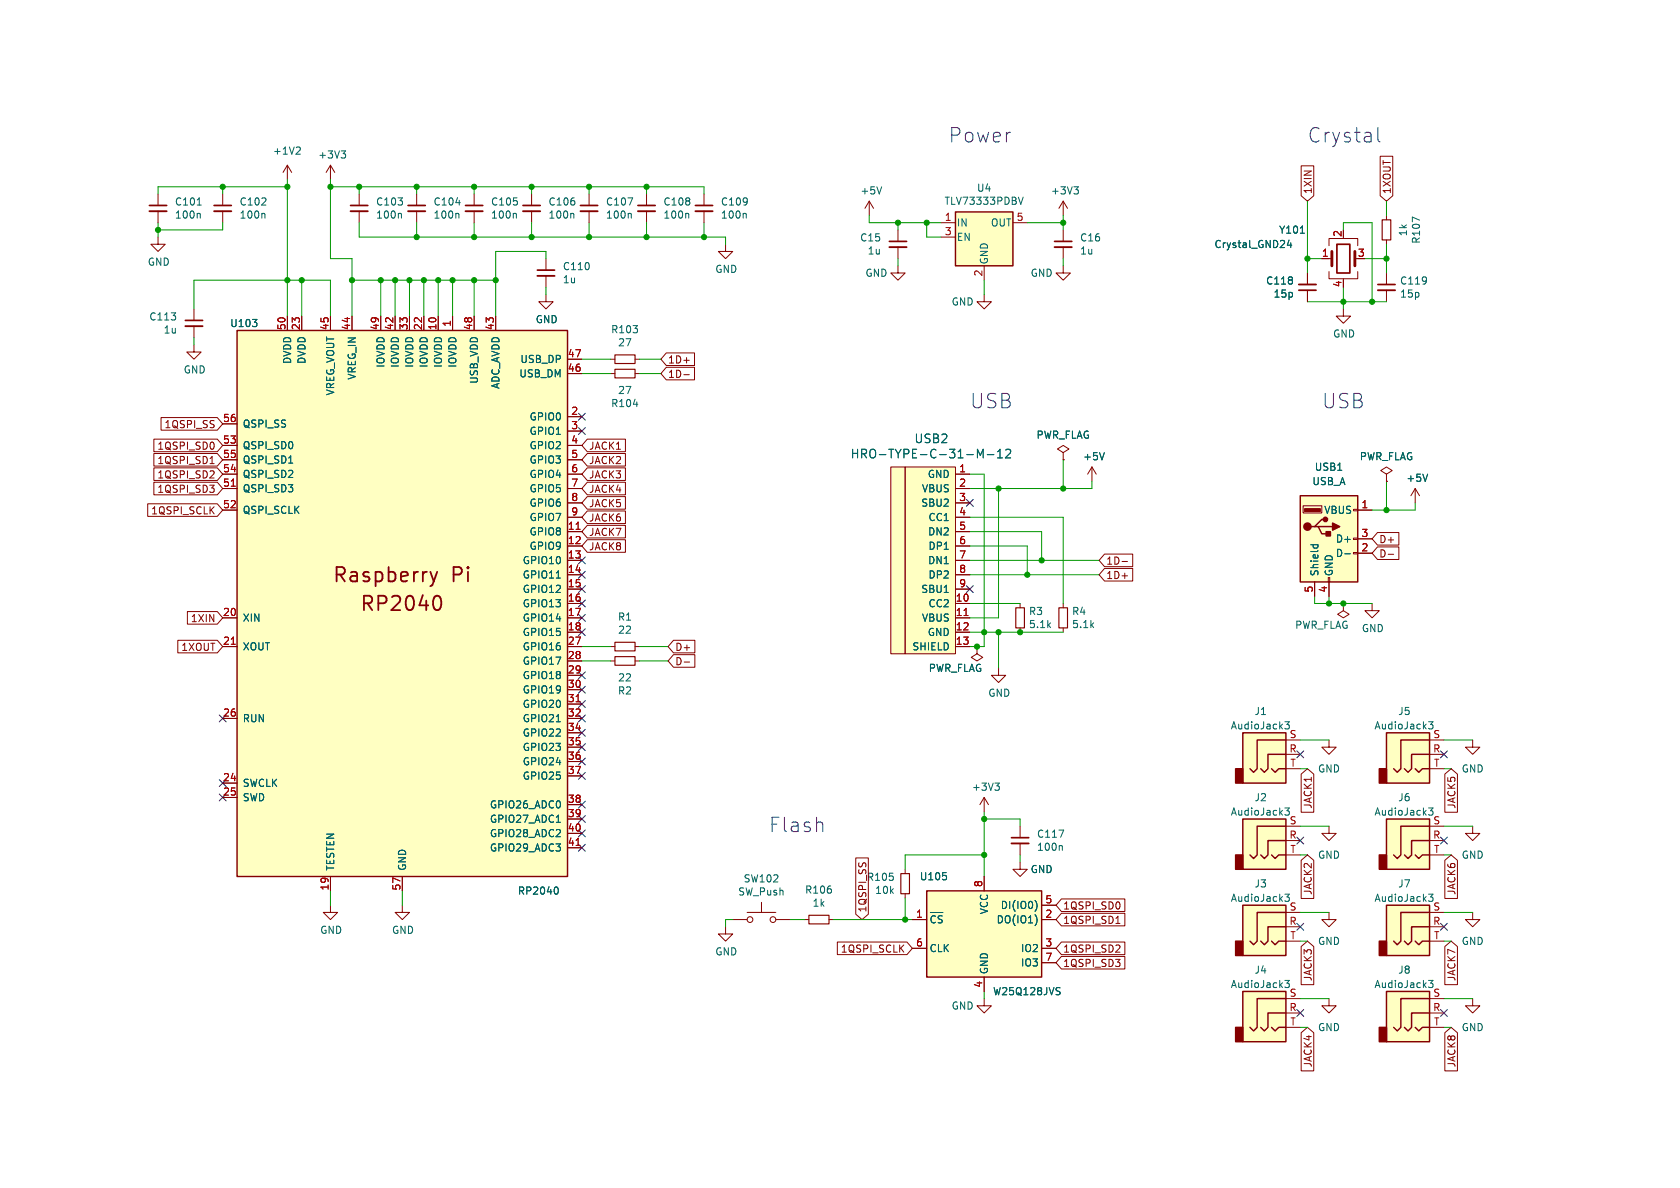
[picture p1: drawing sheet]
<svg xmlns="http://www.w3.org/2000/svg" width="297mm" height="210mm" viewBox="0 0 297 210" stroke-linecap="round" stroke-linejoin="round" font-family="sans-serif">
<g fill="none" stroke="#840000" stroke-width=".33">
<path d="M26.4 37.3h3.1M37.8 37.3h3.1M62 37.3h3M72.1 37.3h3.1M82.3 37.3h3M92.5 37.3h3M102.6 37.3h3.1M112.8 37.3h3M122.9 37.3h3.1M32.8 57.7h3M95 48.8h3M157.2 43.7h3.1"/>
<path d="M186.4 43.7h3.1M229.6 50.3h3.1M243.6 51.3h3M178.8 149.1h3.1"/>
</g>
<g fill="none" stroke="#840000" stroke-width=".3">
<path d="M26.4 36.3h3.1M37.8 36.3h3.1M62 36.3h3M72.1 36.3h3.1M82.3 36.3h3M92.5 36.3h3M102.6 36.3h3.1M112.8 36.3h3M122.9 36.3h3.1M32.8 56.6h3M95 47.8h3M157.2 42.7h3.1"/>
<path d="M186.4 42.7h3.1M229.6 51.3h3.1M236.3 43.2h2.3v5.1h-2.3zM243.6 50.3h3M178.8 148.1h3.1"/>
</g>
<g fill="none" stroke="#840000" stroke-width=".18">
<path d="M27.9 34.3v2M27.9 37.3v2.1M39.4 34.3v2M39.4 37.3v2.1M50.8 29.2l-.8 1.3M50.8 29.2v2.6M50.8 29.2l.8 1.3M58.4 29.2l-.7 1.3M58.4 29.2v2.6M58.4 29.2l.8 1.3M63.5 34.3v2M63.5 37.3v2.1"/>
<path d="M73.7 34.3v2M73.7 37.3v2.1M83.8 34.3v2M83.8 37.3v2.1M94 34.3v2M94 37.3v2.1M104.1 34.3v2M104.1 37.3v2.1M114.3 34.3v2M114.3 37.3v2.1M124.5 34.3v2M124.5 37.3v2.1"/>
<path d="M153.7 35.6l-.8 1.2M153.7 35.6v2.5M153.7 35.6l.7 1.2M166.4 39.4h2.5M179.1 39.4h2.5M188 35.6v2.5M188 35.6l-.8 1.2M188 35.6l.7 1.2M230 29.3h2.3v5.3l-1.2 1-1.1-1zM244 27.6h2.2v7l-1.1 1-1.1-1zM245.1 38.1v.8M27.9 41.9v1.3h1.3l-1.3 1.3-1.2-1.3h1.2"/>
<path d="M34.3 54.6v2M34.3 57.7v2M50.8 55.9v2.5M53.3 55.9v2.5M58.4 55.9v2.5M62.2 55.9v2.5M67.3 55.9v2.5M69.8 55.9v2.5M72.4 55.9v2.5M74.9 55.9v2.5M77.5 55.9v2.5M80 55.9v2.5"/>
<path d="M83.8 55.9v2.5M87.6 55.9v2.5M96.5 52.1v1.2h1.3l-1.3 1.3-1.3-1.3h1.3M96.5 45.7v2.1M96.5 48.8v2M128.3 43.2v1.3h1.2l-1.2 1.2-1.3-1.2h1.3M158.7 47v1.3h1.3l-1.3 1.2-1.2-1.2h1.2M158.7 40.6v2.1M158.7 43.7v2M166.4 41.9h2.5M174 52.1v1.2h1.3l-1.3 1.3-1.3-1.3h1.3M174 47v2.5"/>
<path d="M188 47v1.3h1.2l-1.2 1.2-1.3-1.2h1.3M188 40.6v2.1M188 43.7v2M231.1 48.3v2M231.1 51.3v2M233.7 45.7h1.8M234.9 48v1.3h5.1v-1.3M234.9 43.4v-1.2h5.1v1.2M237.5 54.6v1.3h1.3l-1.3 1.3-1.3-1.3h1.3M237.5 49.3v.2M245.1 42.4v.8M245.1 48.3v2"/>
<path d="M245.1 51.3v2M27.2 77.6h11.2l1 1.1-1 1.2h-11.2zM28.5 73.8h9.9l1 1.1-1 1.1h-9.9zM34.3 61v1.2h1.3l-1.3 1.3-1.3-1.3h1.3M39.4 78.7h2.5M39.4 74.9h2.5M100.3 66h2.6M100.3 63.5h2.6M100.3 73.7h2.6M100.3 76.2h2.6M100.3 78.7h2.6M103.8 77.6h6.8v2.3h-6.8l-.9-1.2z"/>
<path d="M107.9 66h.8M107.9 63.5h.8M112.3 66h.7M112.3 63.5h.7M117.8 64.9h5v2.3h-5l-1-1.2zM117.8 62.4h5v2.2h-5l-1-1.1zM120.9 66.2h1M26.1 89.1h12.3l1 1.1-1 1.1h-12.3zM27.2 80.2h11.2l1 1.1-1 1.1h-11.2zM27.2 85.2h11.2l1 1.2-1 1.1h-11.2zM27.2 82.7h11.2l1 1.1-1 1.1h-11.2zM37.1 82h.8"/>
<path d="M39.4 90.2h2.5M39.4 81.3h2.5M39.4 86.4h2.5M39.4 83.8h2.5M100.3 94h2.6M100.3 96.5h2.6M100.3 99.1h2.6M100.3 81.3h2.6M100.3 86.4h2.6M100.3 83.8h2.6M100.3 88.9h2.6M100.3 91.4h2.6"/>
<path d="M103.8 80.2h6.8v2.2h-6.8l-.9-1.1zM103.8 95.4h6.8v2.2h-6.8l-.9-1.1zM103.8 85.2h6.8v2.3h-6.8l-.9-1.1zM103.8 87.8h6.8v2.2h-6.8l-.9-1.1zM103.8 90.3h6.8v2.3h-6.8l-.9-1.2zM103.8 92.9h6.8v2.2h-6.8l-.9-1.1zM103.8 82.7h6.8v2.2h-6.8l-.9-1.1zM157.5 82.6h2.5v33h-2.5zM160 82.6h8.9v33h-8.9zM168.9 94h2.5M168.9 96.5h2.5M168.9 99.1h2.5"/>
<path d="M168.9 86.4h2.5M168.9 83.8h2.5M168.9 88.9h2.5M168.9 91.4h2.5M188 80l1-.6-1-.7-1.1 .7 1.1 .6v1.3M188 81.3h.1M193 82.6l-.7 1.2M193 82.6v2.5M193 82.6l.8 1.2M195.3 97.9h5v2.3h-5l-1-1.1zM198.4 99.3h.9M230.4 89.4h3.3v1.3h-3.3z"/>
<path d="M239.3 97.7h.7v.2h-.7zM239.3 95.1h.7v.3h-.7zM239.3 90h.7v.3h-.7zM240 90.2h2.6M240 97.8h2.6M240 95.3h2.6M243.5 94.1h3.8v2.3h-3.8l-.9-1.1zM243.5 96.7h3.8v2.2h-3.8l-.9-1.1zM245.1 83.8l1-.6-1-.6-1 .6 1 .6v1.3M245.1 85.1h.1M245.4 98h1M250.2 86.4l-.8 1.2"/>
<path d="M250.2 86.4v2.5M250.2 86.4l.8 1.2M31.4 113.2h7l1 1.1-1 1.1h-7zM33.1 108.1h5.3l1 1.1-1 1.1h-5.3zM39.4 114.3h2.5M39.4 109.2h2.5M100.3 114.3h2.6M100.3 101.6h2.6M100.3 104.1h2.6M100.3 106.7h2.6M100.3 109.2h2.6M100.3 111.8h2.6"/>
<path d="M100.3 116.8h2.6M100.3 119.4h2.6M107.9 114.3h.8M107.9 116.8h.8M112.3 114.3h.7M112.3 116.8h.7M119.1 113.2h3.7v2.2h-3.7l-1-1.1zM119.1 115.7h3.7v2.3h-3.7l-1-1.2zM121 117h.9M168.9 114.3h2.5M168.9 101.6h2.5M168.9 104.1h2.5"/>
<path d="M168.9 106.7h2.5M168.9 109.2h2.5M168.9 111.8h2.5M172.7 114.3v1.3l1 .6-1 .6-1-.6 1-.6M172.7 114.3h.1M176.5 118.1v1.3h1.3l-1.3 1.3-1.2-1.3h1.2M180.3 106.7v.7M180.3 111v.8M188 106.7v.7M188 111v.8M195.3 100.5h5v2.2h-5l-1-1.1zM232.4 102.9v2.5"/>
<path d="M234.8 102.1h.3v.8h-.3zM234.9 102.9v2.5M237.5 106.7v1.3l1 .6-1 .6-1-.6 1-.6M237.5 106.7h.1M242.6 106.7v1.3h1.2l-1.2 1.2-1.3-1.2h1.3M39.4 138.4h2.5M39.4 127h2.5M100.3 127h2.6M100.3 121.9h2.6M100.3 124.5h2.6M100.3 129.5h2.6M100.3 132.1h2.6"/>
<path d="M100.3 134.6h2.6M100.3 137.2h2.6M227.3 133.4h2.6M227.3 130.8h2.6M227.3 135.9h2.6M230 136.8l1.1-.9 1.2 .9v6.8h-2.3zM234.9 130.8v1.3h1.3l-1.3 1.3-1.2-1.3h1.2M252.7 133.4h2.6M252.7 130.8h2.6M252.7 135.9h2.6M255.4 136.8l1.1-.9 1.2 .9v6.8h-2.3zM260.3 130.8v1.3h1.3l-1.3 1.3-1.2-1.3h1.2"/>
<path d="M39.4 141h2.5M58.4 154.9v2.6M71.1 154.9v2.6M100.3 142.2h2.6M100.3 144.8h2.6M100.3 147.3h2.6M100.3 149.9h2.6M134.6 159.5v1.8M151.3 151.7h2.2v9.9l-1.1 1-1.1-1zM160 153.7v.7M160 158v.8M174 141v2.5"/>
<path d="M174 154.9v2.6M174 141l-.8 1.2M174 141l.8 1.2M180.3 152.4v1.3h1.3l-1.3 1.2-1.2-1.2h1.2M180.3 146.1v2M180.3 149.1v2M187.6 158.9h11.3v2.2h-11.3l-.9-1.1zM227.3 148.6h2.6M227.3 146.1h2.6M227.3 151.1h2.6M230 152.1l1.1-1 1.2 1v6.7h-2.3zM234.9 146.1v1.2h1.3l-1.3 1.3-1.2-1.3h1.2"/>
<path d="M252.7 148.6h2.6M252.7 146.1h2.6M252.7 151.1h2.6M255.4 152.1l1.1-1 1.2 1v6.7h-2.3zM260.3 146.1v1.2h1.3l-1.3 1.3-1.2-1.3h1.2M58.4 160v1.3h1.3l-1.3 1.3-1.3-1.3h1.3M71.1 160v1.3h1.3l-1.3 1.3-1.3-1.3h1.3M128.3 163.8v1.3h1.2l-1.2 1.3-1.3-1.3h1.3M129.5 162.6h2.6M132.1 161.3h5.1M137.2 162.6h2.5M142.2 162.6h.8"/>
<path d="M146.6 162.6h.7M148 166.5h12.3l1 1.1-1 1.2h-12.3zM161.3 162.6h2.5M161.3 167.6h2.5M174 176.5v1.3h1.3l-1.3 1.3-1.3-1.3h1.3M174 172.7v2.6M184.1 162.6h2.6M184.1 167.6h2.6M184.1 160h2.6M184.1 170.2h2.6M187.6 166.5h11.3v2.3h-11.3l-.9-1.2zM187.6 161.4h11.3v2.3h-11.3l-.9-1.1z"/>
<path d="M187.6 169.1h11.3v2.2h-11.3l-.9-1.1zM197.3 163.2h.7M227.3 163.8h2.6M227.3 161.3h2.6M227.3 166.4h2.6M227.3 179.1h2.6M227.3 176.5h2.6M230 167.3l1.1-.9 1.2 .9v6.8h-2.3zM234.9 161.3v1.3h1.3l-1.3 1.2-1.2-1.2h1.2M234.9 176.5v1.3h1.3l-1.3 1.3-1.2-1.3h1.2M252.7 163.8h2.6M252.7 161.3h2.6"/>
<path d="M252.7 166.4h2.6M252.7 179.1h2.6M252.7 176.5h2.6M255.4 167.3l1.1-.9 1.2 .9v6.8h-2.3zM260.3 176.5v1.3h1.3l-1.3 1.3-1.2-1.3h1.2M260.3 161.3v1.3h1.3l-1.3 1.2-1.2-1.2h1.2M227.3 181.6h2.6M230 182.6l1.1-1 1.2 1v6.7h-2.3zM252.7 181.6h2.6M255.4 182.6l1.1-1 1.2 1v6.7h-2.3z"/>
<circle cx="132.6" cy="162.6" r=".51"/>
<circle cx="136.7" cy="162.6" r=".51"/>
</g>
<g fill="#ffffc2" stroke="#ffffc2" stroke-width=".18">
<path d="M219.7 160h7.6v8.9h-7.6z"/>
<path d="M229.9 87.6h10.1v15.3h-10.1z"/>
<path d="M219.7 175.3h7.6v8.9h-7.6z"/>
<path d="M245.1 175.3h7.6v8.9h-7.6z"/>
<path d="M245.1 129.5h7.6v8.9h-7.6z"/>
<path d="M219.7 129.5h7.6v8.9h-7.6z"/>
<path d="M219.7 144.8h7.6v8.9h-7.6z"/>
<path d="M163.8 157.5h20.3v15.2h-20.3z"/>
<path d="M41.9 58.4h58.4v96.5h-58.4z"/>
<path d="M168.9 37.5h10.2v9.5h-10.2z"/>
<path d="M157.5 82.6h2.5v33h-2.5z"/>
<path d="M160 82.6h8.9v33h-8.9z"/>
<path d="M245.1 144.8h7.6v8.9h-7.6z"/>
<path d="M245.1 160h7.6v8.9h-7.6z"/>
</g>
<g fill="#840000" stroke="#840000" stroke-width=".25">
<path d="M218.4 166.4h1.3v2.5h-1.3z"/>
<path d="M235.6 92.5l1.3 .6-1.3 .6z"/>
<path d="M234.4 94h.8v.7h-.8z"/>
<path d="M218.4 181.6h1.3v2.6h-1.3z"/>
<path d="M243.8 181.6h1.3v2.6h-1.3z"/>
<path d="M243.8 135.9h1.3v2.5h-1.3z"/>
<path d="M218.4 135.9h1.3v2.5h-1.3z"/>
<path d="M218.4 151.1h1.3v2.6h-1.3z"/>
<path d="M243.8 151.1h1.3v2.6h-1.3z"/>
<path d="M243.8 166.4h1.3v2.5h-1.3z"/>
<circle cx="231.1" cy="93.1" r=".63"/>
<circle cx="234.3" cy="91.8" r=".38"/>
</g>
<g fill="none" stroke="#840000" stroke-width=".25">
<path d="M168.9 37.5h10.2v9.5h-10.2zM41.9 58.4h58.4v96.5h-58.4zM229.9 87.6h10.1v15.3h-10.1zM232.4 93.1h.6l.7 1.3h1.2M233 93.1h2.6M234.3 91.8h-.6l-1.3 1.3h-.6M219.7 129.5h7.6v8.9h-7.6zM224.8 135.9l.6 .6 .7-.6h1.2M227.3 133.4h-3.1v2.5l-.7 .6-.6-.6M227.3 130.8h-5.1v5.1l-.6 .6-.6-.6M245.1 129.5h7.6v8.9h-7.6zM250.2 135.9l.6 .6 .7-.6h1.2"/>
<path d="M252.7 133.4h-3.1v2.5l-.7 .6-.6-.6M252.7 130.8h-5.1v5.1l-.6 .6-.6-.6M163.8 157.5h20.3v15.2h-20.3zM219.7 144.8h7.6v8.9h-7.6zM224.8 151.1l.6 .7 .7-.7h1.2M227.3 148.6h-3.1v2.5l-.7 .7-.6-.7M227.3 146.1h-5.1v5l-.6 .7-.6-.7M245.1 144.8h7.6v8.9h-7.6zM250.2 151.1l.6 .7 .7-.7h1.2M252.7 148.6h-3.1v2.5l-.7 .7-.6-.7M252.7 146.1h-5.1v5l-.6 .7-.6-.7M219.7 160h7.6v8.9h-7.6z"/>
<path d="M219.7 175.3h7.6v8.9h-7.6zM224.8 166.4l.6 .6 .7-.6h1.2M227.3 163.8h-3.1v2.6l-.7 .6-.6-.6M227.3 161.3h-5.1v5.1l-.6 .6-.6-.6M227.3 179.1h-3.1v2.5l-.7 .6-.6-.6M227.3 176.5h-5.1v5.1l-.6 .6-.6-.6M245.1 175.3h7.6v8.9h-7.6zM245.1 160h7.6v8.9h-7.6zM250.2 166.4l.6 .6 .7-.6h1.2M252.7 179.1h-3.1v2.5l-.7 .6-.6-.6M252.7 176.5h-5.1v5.1l-.6 .6-.6-.6M252.7 163.8h-3.1v2.6l-.7 .6-.6-.6"/>
<path d="M252.7 161.3h-5.1v5.1l-.6 .6-.6-.6M224.8 181.6l.6 .6 .7-.6h1.2M250.2 181.6l.6 .6 .7-.6h1.2"/>
</g>
<g fill="none" stroke="#006464" stroke-width=".18">
<path d="M34.9 36.2h.7M35.2 37.7l.2 .2v.7M46.7 37.7l.1 .2v.7M52.9 26l.2 .2-.1 .3-.7 .8h.8M60.3 26.7h.8l-.4 .5M60.9 27.2l.2 .2v.3l-.2 .2M70.8 37.7l.2 .2v.7M80.9 37.7l.2 .2v.7M91.1 37.7l.2 .2v.7M101.3 37.7l.1 .2v.7M111.4 37.7l.2 .2v.7M121.6 37.7l.2 .2v.7"/>
<path d="M131.7 37.7l.2 .2v.7M155.9 33l-.5 1.3M180.9 34.9l-.4 1.2M189.9 33h.7l-.4 .5M190.4 33.5l.2 .2v.4l-.2 .2M227.9 42.4l-.3 .9h.8M228.2 42.9v.9M229.9 41.2h.7M176.4 79.9l.4-.5v1.5M177.8 79.6l.6-.2 .2 .2 .1 .3-1 1h1M172.8 80.9v-1.5l.5 1.1 .5-1.1v1.5M174.5 80.4h1.2"/>
<path d="M176.4 80.9h.8M195.2 80l-.4 1.3M231.7 96.3h1.3M232.2 96.3v.4M232.9 96.3l.1 .4M237.7 97.9h1M252.4 83.8l-.4 1.3M98.3 102.2h.8M166.9 104.7h.8M98.3 127.6h.8M175.9 138.4h.8l-.5 .5M176.4 138.9l.3 .3v.3l-.3 .2"/>
<path d="M227.1 127.6h.8l-.4 .5 .4 .1v.5M227.2 128.8l.5 .1M252.5 127.6h.8l-.4 .5 .4 .1v.5M252.6 128.8l.5 .1M98.3 145.4h.8M98.4 156.8a.79 .79 0 0 1 0 1.3M167.3 154.9v.5M183 159.2a1.49 1.49 0 0 1 0 1.8M187.6 149.5l.2 .2v.6M227.1 158.1h.8l-.4 .5 .4 .1v.5M227.1 142.8h.8l-.4 .5 .4 .1v.6M227.2 159.3h.5"/>
<path d="M227.2 144l.5 .1M252.5 158.1h.8l-.4 .5 .4 .1v.5M252.5 142.8h.8l-.4 .5 .4 .1v.6M252.6 159.3h.5M252.6 144l.5 .1M164.5 161.3h2.2M165.4 162l-.4-.1-.4 .3M166.6 161.9h-.5l-.3 .2M183.2 162.1l.1 .4-.1 .8M187.2 175.2l.2 .3-.2 .3M187.2 174.6h.2M227.1 173.3h.8l-.4 .5 .4 .1v.6"/>
<path d="M227.2 174.5l.5 .1M252.5 173.3h.8l-.4 .5 .4 .1v.6M252.6 174.5l.5 .1"/>
</g>
<path d="M235.5 44.5v2.5M239.5 44.5v2.5" fill="none" stroke="#840000" stroke-width=".51"/>
<path d="M230.6 89.9h2.8v.5h-2.8z" fill="#840000" stroke="#840000" stroke-width=".18"/>
<path d="M244.3 38.9h1.6v3.5h-1.6zM108.7 65.3h3.6v1.5h-3.6zM108.7 62.7h3.6v1.6h-3.6zM108.7 113.5h3.6v1.6h-3.6zM108.7 116.1h3.6v1.5h-3.6zM179.6 107.4h1.5v3.6h-1.5zM187.2 107.4h1.5v3.6h-1.5zM159.3 154.4h1.5v3.6h-1.5zM143 161.8h3.6v1.5h-3.6z" fill="none" stroke="#840000" stroke-width=".2"/>
<path d="M76.1 101.1l.6 1.7M76.7 102.8l-.3 .6-.3 .2M77.3 101.1l-.6 1.7M77.4 105.3a1.49 1.49 0 0 1 .5 2.1l-.5 .5" fill="none" stroke="#840000" stroke-width=".32"/>
<path d="M40.9 86h.7M101.8 93.6h.8M40.9 113.9h.7M170.4 108.8h.7M101.8 124.1h.8M101.8 149.5h.8" fill="none" stroke="#a90000" stroke-width=".18"/>
<path d="M243.6 22.5v2.2l.4 .4" fill="none" stroke="#0000c2" stroke-width=".18"/>
<g fill="none" stroke="#009600" stroke-width=".18">
<path d="M27.9 39.4v2.5M39.4 33v1.3M39.4 39.4v1.2h-11.5M50.8 31.8v24.1M50.8 33h-22.9v1.3M58.4 31.8v13.9h3.8v10.2M58.4 33h66.1v1.3M63.5 33v1.3M63.5 39.4v2.5h64.8v1.3M73.7 33v1.3M73.7 39.4v2.5M83.8 33v1.3"/>
<path d="M83.8 39.4v2.5M94 33v1.3M94 39.4v2.5M104.1 33v1.3M104.1 39.4v2.5M114.3 33v1.3M114.3 39.4v2.5M124.5 39.4v2.5M153.7 38.1v1.3h12.7M158.7 39.4v1.2M163.8 39.4v2.5h2.6M181.6 39.4h6.4"/>
<path d="M188 38.1v2.5M231.1 35.6v12.7M245.1 35.6v2.5M34.3 54.6v-5.1h24.1v6.4M34.3 59.7v1.3M53.3 49.5v6.4M62.2 49.5h25.4M67.3 49.5v6.4M69.8 49.5v6.4M72.4 49.5v6.4M74.9 49.5v6.4M77.5 49.5v6.4"/>
<path d="M80 49.5v6.4M83.8 49.5v6.4M96.5 45.7v-1.2h-8.9v11.4M96.5 50.8v1.3M158.7 45.7v1.3M174 49.5v2.6M188 45.7v1.3M231.1 45.7h2.6M231.1 53.3h14M237.5 40.6v-1.2h5.1v13.9M237.5 50.8v3.8M241.3 45.7h3.8"/>
<path d="M245.1 43.2v5.1M102.9 63.5h5M102.9 66h5M113 63.5h3.8M113 66h3.8M171.4 83.8h2.6v30.5h-2.6M171.4 91.4h16.6v15.3M171.4 99.1h22.9M171.4 96.5h10.2v5.1M171.4 94h12.7v5.1M176.5 86.4v22.8h-5.1M188 81.3v5.1"/>
<path d="M193 85.1v1.3h-21.6M245.1 85.1v5.1M250.2 88.9v1.3h-7.6M102.9 116.8h5M102.9 114.3h5M113 116.8h5.1M113 114.3h5.1M171.4 106.7h8.9M171.4 111.8h16.6M171.4 101.6h22.9M176.5 111.8v6.3M232.4 105.4v1.3h10.2"/>
<path d="M234.9 105.4v1.3M229.9 130.8h5M229.9 135.9h1.2M255.3 130.8h5M255.3 135.9h1.2M58.4 157.5v2.5M71.1 157.5v2.5M160 158.8v3.8M174 143.5v11.4M174 151.1h-14v2.6M174 144.8h6.3v1.3M180.3 151.1v1.3"/>
<path d="M229.9 146.1h5M229.9 151.1h1.2M255.3 146.1h5M255.3 151.1h1.2M129.5 162.6h-1.2v1.2M139.7 162.6h2.5M147.3 162.6h14M174 175.3v1.2M229.9 166.4h1.2M229.9 176.5h5M229.9 161.3h5M255.3 166.4h1.2"/>
<path d="M255.3 176.5h5M255.3 161.3h5M229.9 181.6h1.2M255.3 181.6h1.2"/>
</g>
<g fill="none" stroke="#000084" stroke-width=".18">
<path d="M102.3 73.1l1.2 1.2M102.3 75.6l1.2 1.2M103.5 73.1l-1.2 1.2M103.5 75.6l-1.2 1.2M102.3 98.5l1.2 1.2M103.5 98.5l-1.2 1.2M170.8 88.3l1.3 1.2M172.1 88.3l-1.3 1.2M102.3 118.8l1.2 1.2M102.3 106.1l1.2 1.2M102.3 108.6l1.2 1.2M102.3 101l1.2 1.2"/>
<path d="M102.3 103.5l1.2 1.2M102.3 111.2l1.2 1.2M103.5 118.8l-1.2 1.2M103.5 106.1l-1.2 1.2M103.5 108.6l-1.2 1.2M103.5 101l-1.2 1.2M103.5 103.5l-1.2 1.2M103.5 111.2l-1.2 1.2M170.8 103.5l1.3 1.2M172.1 103.5l-1.3 1.2M38.8 126.4l1.2 1.2M38.8 137.8l1.2 1.2"/>
<path d="M40 126.4l-1.2 1.2M40 137.8l-1.2 1.2M102.3 136.6l1.2 1.2M102.3 123.9l1.2 1.2M102.3 134l1.2 1.2M102.3 128.9l1.2 1.2M102.3 131.5l1.2 1.2M102.3 126.4l1.2 1.2M102.3 121.3l1.2 1.2M103.5 136.6l-1.2 1.2M103.5 123.9l-1.2 1.2M103.5 134l-1.2 1.2"/>
<path d="M103.5 128.9l-1.2 1.2M103.5 131.5l-1.2 1.2M103.5 126.4l-1.2 1.2M103.5 121.3l-1.2 1.2M229.3 132.7l1.2 1.3M230.5 132.7l-1.2 1.3M254.7 132.7l1.2 1.3M255.9 132.7l-1.2 1.3M38.8 140.4l1.2 1.2M40 140.4l-1.2 1.2M102.3 141.6l1.2 1.2M102.3 149.3l1.2 1.2"/>
<path d="M102.3 146.7l1.2 1.2M102.3 144.2l1.2 1.2M103.5 141.6l-1.2 1.2M103.5 149.3l-1.2 1.2M103.5 146.7l-1.2 1.2M103.5 144.2l-1.2 1.2M229.3 148l1.2 1.2M230.5 148l-1.2 1.2M254.7 148l1.2 1.2M255.9 148l-1.2 1.2M229.3 163.2l1.2 1.2M229.3 178.5l1.2 1.2"/>
<path d="M230.5 163.2l-1.2 1.2M230.5 178.5l-1.2 1.2M254.7 178.5l1.2 1.2M254.7 163.2l1.2 1.2M255.9 178.5l-1.2 1.2M255.9 163.2l-1.2 1.2"/>
</g>
<g fill="#009600" stroke="#009600" stroke-width=".18">
<circle cx="62.2" cy="49.5" r=".46"/>
<circle cx="73.7" cy="41.9" r=".46"/>
<circle cx="63.5" cy="33" r=".46"/>
<circle cx="58.4" cy="33" r=".46"/>
<circle cx="39.4" cy="33" r=".46"/>
<circle cx="50.8" cy="33" r=".46"/>
<circle cx="27.9" cy="40.6" r=".46"/>
<circle cx="104.1" cy="41.9" r=".46"/>
<circle cx="94" cy="41.9" r=".46"/>
<circle cx="74.9" cy="49.5" r=".46"/>
<circle cx="94" cy="33" r=".46"/>
<circle cx="104.1" cy="33" r=".46"/>
<circle cx="73.7" cy="33" r=".46"/>
<circle cx="83.8" cy="33" r=".46"/>
<circle cx="83.8" cy="41.9" r=".46"/>
<circle cx="114.3" cy="41.9" r=".46"/>
<circle cx="114.3" cy="33" r=".46"/>
<circle cx="124.5" cy="41.9" r=".46"/>
<circle cx="83.8" cy="49.5" r=".46"/>
<circle cx="87.6" cy="49.5" r=".46"/>
<circle cx="77.5" cy="49.5" r=".46"/>
<circle cx="80" cy="49.5" r=".46"/>
<circle cx="69.8" cy="49.5" r=".46"/>
<circle cx="72.4" cy="49.5" r=".46"/>
<circle cx="67.3" cy="49.5" r=".46"/>
<circle cx="53.3" cy="49.5" r=".46"/>
<circle cx="50.8" cy="49.5" r=".46"/>
<circle cx="231.1" cy="45.7" r=".46"/>
<circle cx="245.1" cy="45.7" r=".46"/>
<circle cx="237.5" cy="53.3" r=".46"/>
<circle cx="242.6" cy="53.3" r=".46"/>
<circle cx="245.1" cy="90.2" r=".46"/>
<circle cx="188" cy="86.4" r=".46"/>
<circle cx="176.5" cy="86.4" r=".46"/>
<circle cx="184.1" cy="99.1" r=".46"/>
<circle cx="172.7" cy="114.3" r=".46"/>
<circle cx="181.6" cy="101.6" r=".46"/>
<circle cx="174" cy="111.8" r=".46"/>
<circle cx="176.5" cy="111.8" r=".46"/>
<circle cx="180.3" cy="111.8" r=".46"/>
<circle cx="163.8" cy="39.4" r=".46"/>
<circle cx="188" cy="39.4" r=".46"/>
<circle cx="158.7" cy="39.4" r=".46"/>
<circle cx="174" cy="144.8" r=".46"/>
<circle cx="160" cy="162.6" r=".46"/>
<circle cx="174" cy="151.1" r=".46"/>
<circle cx="234.9" cy="106.7" r=".46"/>
<circle cx="237.5" cy="106.7" r=".46"/>
</g>
<g font-size="3.5" fill="#0000c2">
<text x="167.6" y="25.4">Power</text>
<text x="231.1" y="25.4">Crystal</text>
<text x="171.4" y="72.4">USB</text>
<text x="233.7" y="72.4">USB</text>
<text x="135.9" y="147.3">Flash</text>
</g>
<g font-size="3.5" fill="#840000">
<text x="58.8" y="103.3">Raspberry</text>
<text x="79.7" y="103.3">Pi</text>
<text x="63.6" y="108.3">RP2040</text>
</g>
<g font-size="2.1" fill="#006464">
<text x="150.3" y="81.2">HRO-TYPE-C-31-M-12</text>
<text x="161.6" y="78.5">USB2</text>
</g>
<g font-size="1.8" fill="#006464">
<text x="48.2" y="27.5">+1V2</text>
<text x="56.2" y="28.2">+3V3</text>
<text x="152.1" y="34.5">+5V</text>
<text x="172.7" y="34">U4</text>
<text x="185.7" y="34.5">+3V3</text>
<text x="30.9" y="36.5">C101</text>
<text x="30.9" y="38.8">100n</text>
<text x="42.3" y="36.5">C102</text>
<text x="42.3" y="38.8">100n</text>
<text x="66.4" y="36.5">C103</text>
<text x="66.4" y="38.8">100n</text>
<text x="76.6" y="36.5">C104</text>
<text x="76.6" y="38.8">100n</text>
<text x="86.7" y="36.5">C105</text>
<text x="86.7" y="38.8">100n</text>
<text x="96.9" y="36.5">C106</text>
<text x="96.9" y="38.8">100n</text>
<text x="107.1" y="36.5">C107</text>
<text x="107.1" y="38.8">100n</text>
<text x="117.2" y="36.5">C108</text>
<text x="117.2" y="38.8">100n</text>
<text x="127.4" y="36.5">C109</text>
<text x="127.4" y="38.8">100n</text>
<text x="166.9" y="36.4">TLV73333PDBV</text>
<text x="169.2" y="40.2">IN</text>
<text x="175.1" y="40.2">OUT</text>
<text x="226.1" y="41.5">Y101</text>
<text x="248.9" y="41.8" transform="rotate(-90 248.9 41.8)">1k</text>
<text x="26.1" y="47.1">GND</text>
<text x="99.4" y="47.9">C110</text>
<text x="152" y="42.8">C15</text>
<text x="153.3" y="45.1">1u</text>
<text x="169.2" y="42.7">EN</text>
<text x="174.8" y="46.7" transform="rotate(-90 174.8 46.7)">GND</text>
<text x="190.9" y="42.8">C16</text>
<text x="190.9" y="45.1">1u</text>
<text x="214.6" y="44">Crystal_GND24</text>
<text x="251.2" y="43.2" transform="rotate(-90 251.2 43.2)">R107</text>
<text x="99.4" y="50.2">1u</text>
<text x="126.4" y="48.4">GND</text>
<text x="152.9" y="49.1">GND</text>
<text x="182.2" y="49.1">GND</text>
<text x="223.8" y="50.5">C118</text>
<text x="225.1" y="52.8">15p</text>
<text x="247.5" y="50.5">C119</text>
<text x="247.5" y="52.8">15p</text>
<text x="26.3" y="56.8">C113</text>
<text x="28.9" y="59.1">1u</text>
<text x="40.6" y="58">U103</text>
<text x="94.6" y="57.3">GND</text>
<text x="108" y="59.1">R103</text>
<text x="168.2" y="54.2">GND</text>
<text x="235.6" y="59.8">GND</text>
<text x="51.6" y="64.5" transform="rotate(-90 51.6 64.5)">DVDD</text>
<text x="54.2" y="64.5" transform="rotate(-90 54.2 64.5)">DVDD</text>
<text x="68.1" y="65.1" transform="rotate(-90 68.1 65.1)">IOVDD</text>
<text x="70.7" y="65.1" transform="rotate(-90 70.7 65.1)">IOVDD</text>
<text x="73.2" y="65.1" transform="rotate(-90 73.2 65.1)">IOVDD</text>
<text x="75.8" y="65.1" transform="rotate(-90 75.8 65.1)">IOVDD</text>
<text x="78.3" y="65.1" transform="rotate(-90 78.3 65.1)">IOVDD</text>
<text x="80.8" y="65.1" transform="rotate(-90 80.8 65.1)">IOVDD</text>
<text x="91.9" y="64.3">USB_DP</text>
<text x="109.2" y="61.4">27</text>
<text x="32.4" y="66.2">GND</text>
<text x="59.2" y="70" transform="rotate(-90 59.2 70)">VREG_VOUT</text>
<text x="63.1" y="67.2" transform="rotate(-90 63.1 67.2)">VREG_IN</text>
<text x="84.6" y="68" transform="rotate(-90 84.6 68)">USB_VDD</text>
<text x="88.5" y="68.9" transform="rotate(-90 88.5 68.9)">ADC_AVDD</text>
<text x="91.7" y="66.9">USB_DM</text>
<text x="109.2" y="69.8">27</text>
<text x="42.9" y="75.8">QSPI_SS</text>
<text x="93.5" y="74.5">GPIO0</text>
<text x="93.5" y="77">GPIO1</text>
<text x="108" y="72.1">R104</text>
<text x="183.2" y="77.7">PWR_FLAG</text>
<text x="42.9" y="79.6">QSPI_SD0</text>
<text x="42.9" y="82.1">QSPI_SD1</text>
<text x="93.5" y="79.6">GPIO2</text>
<text x="93.5" y="82.1">GPIO3</text>
<text x="191.4" y="81.5">+5V</text>
<text x="232.4" y="83.4">USB1</text>
<text x="240.3" y="81.5">PWR_FLAG</text>
<text x="42.9" y="87.2">QSPI_SD3</text>
<text x="42.9" y="84.6">QSPI_SD2</text>
<text x="93.5" y="84.6">GPIO4</text>
<text x="93.5" y="87.2">GPIO5</text>
<text x="93.5" y="89.7">GPIO6</text>
<text x="162.7" y="89.7">SBU2</text>
<text x="162.9" y="87.2">VBUS</text>
<text x="163.9" y="84.6">GND</text>
<text x="232" y="85.9">USB_A</text>
<text x="248.6" y="85.3">+5V</text>
<text x="42.9" y="91">QSPI_SCLK</text>
<text x="93.5" y="94.8">GPIO8</text>
<text x="93.5" y="92.3">GPIO7</text>
<text x="164" y="94.8">DN2</text>
<text x="164" y="92.3">CC1</text>
<text x="234" y="91">VBUS</text>
<text x="92.3" y="99.9">GPIO10</text>
<text x="93.5" y="97.3">GPIO9</text>
<text x="164" y="99.9">DN1</text>
<text x="164" y="97.3">DP1</text>
<text x="233.2" y="101.9" transform="rotate(-90 233.2 101.9)">Shield</text>
<text x="235.8" y="101.9" transform="rotate(-90 235.8 101.9)">GND</text>
<text x="236" y="98.6">D-</text>
<text x="236" y="96.1">D+</text>
<text x="92.3" y="102.4">GPIO11</text>
<text x="92.3" y="105">GPIO12</text>
<text x="92.3" y="107.5">GPIO13</text>
<text x="162.7" y="105">SBU1</text>
<text x="164" y="107.5">CC2</text>
<text x="164" y="102.4">DP2</text>
<text x="42.9" y="110">XIN</text>
<text x="92.3" y="110">GPIO14</text>
<text x="92.3" y="112.6">GPIO15</text>
<text x="109.2" y="109.9">R1</text>
<text x="109.2" y="112.2">22</text>
<text x="162.9" y="110">VBUS</text>
<text x="163.9" y="112.6">GND</text>
<text x="181.8" y="108.9">R3</text>
<text x="181.8" y="111.2">5.1k</text>
<text x="189.5" y="108.9">R4</text>
<text x="189.5" y="111.2">5.1k</text>
<text x="228.9" y="111.3">PWR_FLAG</text>
<text x="240.7" y="111.9">GND</text>
<text x="42.9" y="115.1">XOUT</text>
<text x="92.3" y="115.1">GPIO16</text>
<text x="92.3" y="117.7">GPIO17</text>
<text x="161.2" y="115.1">SHIELD</text>
<text x="164.1" y="118.9">PWR_FLAG</text>
<text x="92.3" y="120.2">GPIO18</text>
<text x="92.3" y="122.7">GPIO19</text>
<text x="92.3" y="125.3">GPIO20</text>
<text x="109.2" y="122.9">R2</text>
<text x="109.2" y="120.6">22</text>
<text x="174.7" y="123.3">GND</text>
<text x="42.9" y="127.8">RUN</text>
<text x="92.3" y="127.8">GPIO21</text>
<text x="92.3" y="130.4">GPIO22</text>
<text x="217.5" y="129.1">AudioJack3</text>
<text x="221.7" y="126.6">J1</text>
<text x="227.9" y="130.6">S</text>
<text x="242.9" y="129.1">AudioJack3</text>
<text x="247.1" y="126.6">J5</text>
<text x="253.3" y="130.6">S</text>
<text x="92.3" y="132.9">GPIO23</text>
<text x="92.3" y="135.4">GPIO24</text>
<text x="92.3" y="138">GPIO25</text>
<text x="233" y="136.7">GND</text>
<text x="258.4" y="136.7">GND</text>
<text x="42.9" y="139.3">SWCLK</text>
<text x="42.9" y="141.8">SWD</text>
<text x="86.5" y="143.1">GPIO26_ADC0</text>
<text x="171.8" y="139.9">+3V3</text>
<text x="221.7" y="141.8">J2</text>
<text x="247.1" y="141.8">J6</text>
<text x="86.5" y="145.6">GPIO27_ADC1</text>
<text x="86.5" y="148.1">GPIO28_ADC2</text>
<text x="183.3" y="148.2">C117</text>
<text x="217.5" y="144.3">AudioJack3</text>
<text x="227.9" y="145.8">S</text>
<text x="242.9" y="144.3">AudioJack3</text>
<text x="253.3" y="145.8">S</text>
<text x="59.2" y="153.9" transform="rotate(-90 59.2 153.9)">TESTEN</text>
<text x="71.9" y="153.9" transform="rotate(-90 71.9 153.9)">GND</text>
<text x="86.5" y="150.7">GPIO29_ADC3</text>
<text x="162.6" y="155.8">U105</text>
<text x="182.2" y="154.5">GND</text>
<text x="183.3" y="150.6">100n</text>
<text x="233" y="152">GND</text>
<text x="258.4" y="152">GND</text>
<text x="91.5" y="158.3">RP2040</text>
<text x="130.4" y="158.5">SW_Push</text>
<text x="131.4" y="156.1">SW102</text>
<text x="142.3" y="158.1">R106</text>
<text x="143.6" y="160.4">1k</text>
<text x="154.7" y="158.2">10k</text>
<text x="174.8" y="161.7" transform="rotate(-90 174.8 161.7)">VCC</text>
<text x="176.8" y="160.8">DI(IO0)</text>
<text x="217.5" y="159.6">AudioJack3</text>
<text x="221.7" y="157">J3</text>
<text x="227.9" y="161">S</text>
<text x="242.9" y="159.6">AudioJack3</text>
<text x="247.1" y="157">J7</text>
<text x="253.3" y="161">S</text>
<text x="56.5" y="165.2">GND</text>
<text x="69.2" y="165.2">GND</text>
<text x="164.3" y="164">~{CS}</text>
<text x="176.1" y="163.4">DO(IO1)</text>
<text x="233" y="167.2">GND</text>
<text x="258.4" y="167.2">GND</text>
<text x="126.4" y="169">GND</text>
<text x="164.3" y="168.5">CLK</text>
<text x="174.8" y="172.2" transform="rotate(-90 174.8 172.2)">GND</text>
<text x="180.4" y="168.5">IO2</text>
<text x="180.4" y="171">IO3</text>
<text x="221.7" y="172.3">J4</text>
<text x="247.1" y="172.3">J8</text>
<text x="168.2" y="178.6">GND</text>
<text x="175.5" y="176.1">W25Q128JVS</text>
<text x="217.5" y="174.8">AudioJack3</text>
<text x="227.9" y="176.3">S</text>
<text x="242.9" y="174.8">AudioJack3</text>
<text x="253.3" y="176.3">S</text>
<text x="233" y="182.4">GND</text>
<text x="258.4" y="182.4">GND</text>
</g>
<g font-size="1.8" fill="#840000">
<text x="232.1" y="34.3" transform="rotate(-90 232.1 34.3)">1XIN</text>
<text x="246" y="34.3" transform="rotate(-90 246 34.3)">1XOUT</text>
<text x="118.1" y="64.4">1D+</text>
<text x="118.1" y="67">1D-</text>
<text x="29" y="75.8">1QSPI_SS</text>
<text x="27.7" y="82.2">1QSPI_SD1</text>
<text x="27.7" y="79.7">1QSPI_SD0</text>
<text x="104.1" y="82.2">JACK2</text>
<text x="104.1" y="79.7">JACK1</text>
<text x="27.7" y="87.3">1QSPI_SD3</text>
<text x="27.7" y="84.7">1QSPI_SD2</text>
<text x="104.1" y="87.3">JACK4</text>
<text x="104.1" y="89.8">JACK5</text>
<text x="104.1" y="84.7">JACK3</text>
<text x="26.6" y="91.1">1QSPI_SCLK</text>
<text x="104.1" y="92.4">JACK6</text>
<text x="104.1" y="94.9">JACK7</text>
<text x="104.1" y="97.4">JACK8</text>
<text x="195.6" y="100">1D-</text>
<text x="243.8" y="96.2">D+</text>
<text x="243.8" y="98.7">D-</text>
<text x="195.6" y="102.5">1D+</text>
<text x="33.6" y="110.1">1XIN</text>
<text x="31.9" y="115.2">1XOUT</text>
<text x="119.4" y="115.2">D+</text>
<text x="119.4" y="117.8">D-</text>
<text x="232.1" y="143.1" transform="rotate(-90 232.1 143.1)">JACK1</text>
<text x="257.5" y="143.1" transform="rotate(-90 257.5 143.1)">JACK5</text>
<text x="153.2" y="155.9">R105</text>
<text x="153.3" y="161.3" transform="rotate(-90 153.3 161.3)">1QSPI_SS</text>
<text x="188" y="160.9">1QSPI_SD0</text>
<text x="232.1" y="158.3" transform="rotate(-90 232.1 158.3)">JACK2</text>
<text x="257.5" y="158.3" transform="rotate(-90 257.5 158.3)">JACK6</text>
<text x="188" y="163.5">1QSPI_SD1</text>
<text x="148.5" y="168.6">1QSPI_SCLK</text>
<text x="188" y="168.6">1QSPI_SD2</text>
<text x="188" y="171.1">1QSPI_SD3</text>
<text x="232.1" y="173.6" transform="rotate(-90 232.1 173.6)">JACK3</text>
<text x="257.5" y="173.6" transform="rotate(-90 257.5 173.6)">JACK7</text>
<text x="232.1" y="188.8" transform="rotate(-90 232.1 188.8)">JACK4</text>
<text x="257.5" y="188.8" transform="rotate(-90 257.5 188.8)">JACK8</text>
</g>
<g font-size="1.8" fill="#a90000">
<text x="167" y="39.1">1</text>
<text x="167" y="41.7">3</text>
<text x="179.7" y="39.1">5</text>
<text x="237.2" y="41.9" transform="rotate(-90 237.2 41.9)">2</text>
<text x="233.6" y="45.5">1</text>
<text x="240" y="45.5">3</text>
<text x="173.7" y="48.9" transform="rotate(-90 173.7 48.9)">2</text>
<text x="237.2" y="50.8" transform="rotate(-90 237.2 50.8)">4</text>
<text x="50.5" y="58.4" transform="rotate(-90 50.5 58.4)">50</text>
<text x="53.1" y="58.4" transform="rotate(-90 53.1 58.4)">23</text>
<text x="58.2" y="58.4" transform="rotate(-90 58.2 58.4)">45</text>
<text x="62" y="58.4" transform="rotate(-90 62 58.4)">44</text>
<text x="67.1" y="58.4" transform="rotate(-90 67.1 58.4)">49</text>
<text x="69.6" y="58.4" transform="rotate(-90 69.6 58.4)">42</text>
<text x="72.1" y="58.4" transform="rotate(-90 72.1 58.4)">33</text>
<text x="74.7" y="58.4" transform="rotate(-90 74.7 58.4)">22</text>
<text x="77.2" y="58.4" transform="rotate(-90 77.2 58.4)">10</text>
<text x="79.8" y="57.8" transform="rotate(-90 79.8 57.8)">1</text>
<text x="83.6" y="58.4" transform="rotate(-90 83.6 58.4)">48</text>
<text x="87.4" y="58.4" transform="rotate(-90 87.4 58.4)">43</text>
<text x="100.3" y="65.8">46</text>
<text x="100.3" y="63.2">47</text>
<text x="39.4" y="74.7">56</text>
<text x="100.9" y="73.4">2</text>
<text x="100.9" y="75.9">3</text>
<text x="39.4" y="78.5">53</text>
<text x="39.4" y="83.6">54</text>
<text x="39.4" y="81">55</text>
<text x="100.9" y="78.5">4</text>
<text x="100.9" y="81">5</text>
<text x="100.9" y="83.6">6</text>
<text x="169.5" y="83.6">1</text>
<text x="39.4" y="86.1">51</text>
<text x="39.4" y="89.9">52</text>
<text x="100.9" y="86.1">7</text>
<text x="100.9" y="88.6">8</text>
<text x="169.5" y="86.1">2</text>
<text x="169.5" y="88.6">3</text>
<text x="240.6" y="89.9">1</text>
<text x="100.3" y="93.7">11</text>
<text x="100.9" y="91.2">9</text>
<text x="169.5" y="91.2">4</text>
<text x="169.5" y="93.7">5</text>
<text x="240.6" y="95">3</text>
<text x="100.3" y="96.3">12</text>
<text x="100.3" y="98.8">13</text>
<text x="100.3" y="101.3">14</text>
<text x="169.5" y="96.3">6</text>
<text x="169.5" y="98.8">7</text>
<text x="169.5" y="101.3">8</text>
<text x="240.6" y="97.5">2</text>
<text x="100.3" y="103.9">15</text>
<text x="100.3" y="106.4">16</text>
<text x="168.9" y="106.4">10</text>
<text x="169.5" y="103.9">9</text>
<text x="232.2" y="104.8" transform="rotate(-90 232.2 104.8)">5</text>
<text x="234.7" y="104.8" transform="rotate(-90 234.7 104.8)">4</text>
<text x="39.4" y="109">20</text>
<text x="100.3" y="109">17</text>
<text x="100.3" y="111.5">18</text>
<text x="168.9" y="109">11</text>
<text x="168.9" y="111.5">12</text>
<text x="39.4" y="114">21</text>
<text x="100.3" y="114">27</text>
<text x="100.3" y="116.6">28</text>
<text x="100.3" y="119.1">29</text>
<text x="168.9" y="114">13</text>
<text x="100.3" y="121.7">30</text>
<text x="100.3" y="124.2">31</text>
<text x="39.4" y="126.7">26</text>
<text x="100.3" y="126.7">32</text>
<text x="100.3" y="129.3">34</text>
<text x="100.3" y="131.8">35</text>
<text x="100.3" y="134.4">36</text>
<text x="100.3" y="136.9">37</text>
<text x="227.9" y="133.1">R</text>
<text x="228.1" y="135.6">T</text>
<text x="253.3" y="133.1">R</text>
<text x="253.5" y="135.6">T</text>
<text x="39.4" y="138.2">24</text>
<text x="39.4" y="140.7">25</text>
<text x="100.3" y="142">38</text>
<text x="100.3" y="144.5">39</text>
<text x="100.3" y="147.1">40</text>
<text x="100.3" y="149.6">41</text>
<text x="227.9" y="148.3">R</text>
<text x="253.3" y="148.3">R</text>
<text x="228.1" y="150.9">T</text>
<text x="253.5" y="150.9">T</text>
<text x="58.2" y="157.5" transform="rotate(-90 58.2 157.5)">19</text>
<text x="70.9" y="157.5" transform="rotate(-90 70.9 157.5)">57</text>
<text x="173.7" y="156.9" transform="rotate(-90 173.7 156.9)">8</text>
<text x="184.8" y="159.8">5</text>
<text x="161.9" y="162.3">1</text>
<text x="161.9" y="167.4">6</text>
<text x="184.8" y="162.3">2</text>
<text x="184.8" y="167.4">3</text>
<text x="227.9" y="163.6">R</text>
<text x="228.1" y="166.1">T</text>
<text x="253.3" y="163.6">R</text>
<text x="253.5" y="166.1">T</text>
<text x="184.8" y="169.9">7</text>
<text x="173.7" y="174.7" transform="rotate(-90 173.7 174.7)">4</text>
<text x="227.9" y="178.8">R</text>
<text x="253.3" y="178.8">R</text>
<text x="228.1" y="181.4">T</text>
<text x="253.5" y="181.4">T</text>
</g>
</svg>
